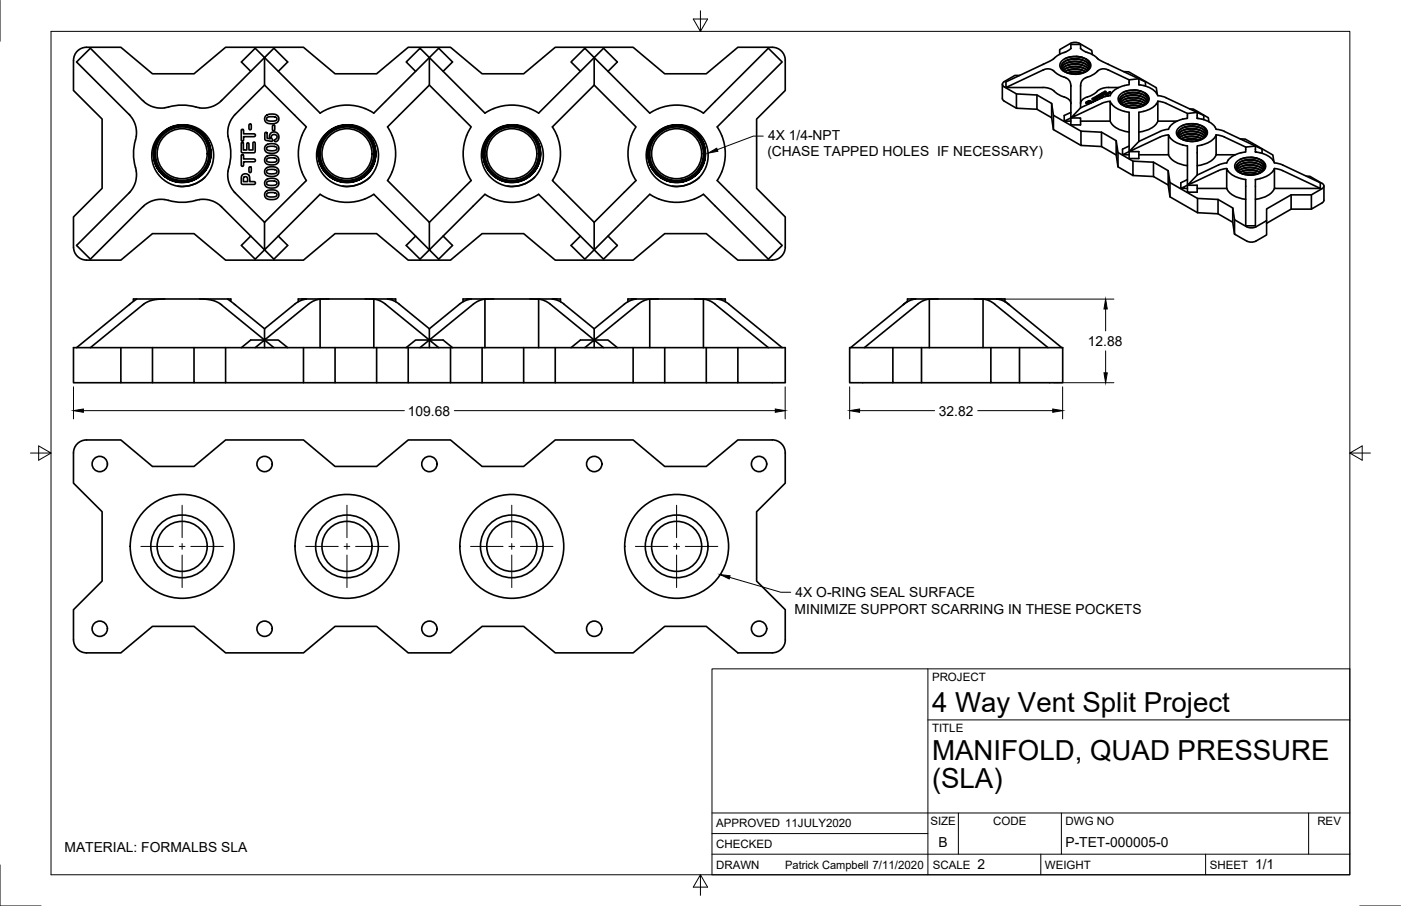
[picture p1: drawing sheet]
<svg xmlns="http://www.w3.org/2000/svg" width="432mm" height="279mm" viewBox="0 0 432 279" stroke-linecap="round" stroke-linejoin="round" font-family="sans-serif">
<!-- layer: Visible -->
<g fill="none" stroke="#000" stroke-width=".51">
<path d="M23.8 15.8a4 4 0 0 1 2.9-1.2h10.6l9.7 8.2h12.8l9.7-8.2h24l9.8 8.2h12.8l9.7-8.2h13.1l9.7 8.2h12.8l9.7-8.2h24l9.8 8.2h12.8l9.7-8.2h10.6a4 4 0 0 1 4 4v9.3l-8.8 8.8v21.4l8.8 8.8v9.3a4 4 0 0 1-4 4h-10.6l-9.7-8.1h-12.8l-9.8 8.1h-24l-9.7-8.1h-12.8l-9.7 8.1h-13.1l-9.7-8.1h-12.8l-9.8 8.1h-24l-9.7-8.1h-12.8l-9.7 8.1h-10.7a4 4 0 0 1-3.9-4l-.1-9.3 8.9-8.8v-21.4l-8.9-8.8v-9.3a4.1 4.1 0 0 1 1.2-2.8zM81.5 17.8v8.4l12.9 12.9a15 15 0 0 0-1.4 13.9M132.3 17.8l17.2 17.1 2.7-1.4M183.1 17.8l17.2 17.1 2.7-1.4M183.1 17.8v8.4l12.9 12.9a15 15 0 0 0-1.4 13.9M183.1 17.8l-2.8-2.9-4.3 4.2 2.9 2.9M183.1 17.8l-17.1 17.1-2.7-1.4M183.1 17.8l2.9-2.9 4.3 4.2-2.9 2.9M321.7 19.8l-11.7 5.5v1.7h11.4a5.4 5.4 0 0 1 4.4 1.9l3.3 1.5 .7 .7 .3 .8M324.7 18.2l-3.1 1.6M329.1 19.3l2.6-.3 2 .4M329.1 18.6l2.6-.4 2 .4"/>
<path d="M329.9 13.4l1.4-.3 1.4 .3 3.8 2.2 .2 1.2M329.9 13.4l-3.3 1.9v1.4M330.1 14.9h.1M331.6 17.4l1.5 .2 1.6 .7 1 .9 .3 .9M333 14.9v-1.2h-2.9l-.1 1.3-1.7 1.1a7.8 7.8 0 0 0-3.6 2.1M333 14.9h.1M333.1 14.9l2 1.3M333.7 17.8l-2.7-.3-2.8 .6M334.8 18.2l.9 .9 .3 1.3-.7 1.1-1.8 1-1.7 .3-2.2-.2-1.5-.6-.9-.9v-1.1l.7-.9 1.5-.7 1.6-.3 1.8 .1 1.5 .5 1.2 .9 .4 .9M335.2 16.2l1.7 .7 1.3 1M338.1 17.9l3.3 1.9M341.5 19.8l11.5 5.5v1.2"/>
<path d="M50.8 33.3l-2.9-.2-1.5-.4-1.8-1.1-16.7-16.7-4.3 4.2 16.6 16.6 1.5 2.8 .3 3.1a19.5 19.5 0 0 0 0 11.6l-.3 3.1-1.5 2.8-16.6 16.6 4.3 4.2 16.7-16.7 2.4-1.3 1.6-.4h1.7a19 19 0 0 0 11.6 0h1.8l1.6 .4 2.4 1.3 16.7 16.7 4.3-4.2-2.9-2.9M51.9 33a15 15 0 0 1 8.5 0M51.9 33l-1.1 .2M56.3 38.5l2.2 .3 2.6 1.2 2 1.8 1.3 2.3 .6 2.8-.2 2.5-.9 2.2-1.5 2.2-2.2 1.5-2.3 .8-2.3 .2-2.7-.6-2.2-1.2-1.7-1.8-1.2-2.3-.5-2.6 .2-2.6 .8-1.9 1.7-2.3 2.2-1.5 2.7-.9 2.6 .1 2.5 .8 1.9 1.2 1.6 1.8 1 2 .5 2.4-.2 2.2-.8 2.3-1.1 1.7-2 1.7-2.2 1.1-2 .3-2.8-.3-2.1-.8-2.1-1.6-1.4-2-.9-2.7-.1-2.2 .5-2.2 1.2-2.1 1.5-1.6 2-1.3 2.3-.7h2.3l2.3 .5 2.3 1.4 1.4 1.4 1.2 2.1 .5 2 .1 2.4-.6 2.1-.9 1.8-1.7 1.8-2.2 1.3-2.2 .6h-2.4l-1.9-.5-2-1.1-1.9-1.8-1.1-1.9-.6-2.5 .1-2.3 .7-2.3 1.4-2.1 1.9-1.6 2-.9 2.1-.4 2 .1 2.3 .7 1.7 1.1 1.5 1.6 1.1 1.9 .5 1.9 .1 2-.5 2.4-1.1 2.1-1.5 1.6-1.9 1.2-2.2 .7-2.1 .1-2.3-.5-2.3-1.2-1.7-1.7-1.1-1.9-.6-2.1v-2.6l.7-2.3 1.1-1.7 1.7-1.7 2.3-1.2 2.3-.5 2 .1 2.4 .9 2 1.3 1.3 1.5 .9 1.6 .6 2.5-.1 2.2-.8 2.5-1.4 1.9-1.8 1.6-1.8 .8-2.3 .4-2.2-.1-2.1-.7-1.8-1.2-1.5-1.7-1-1.9-.5-2.3 .1-2.2 .7-2.1 1.2-2 1.6-1.4 2.2-1.1 2.3-.5 2.4 .2 2.2 .8 1.8 1.2 1.2 1.5 .9 1.6 .6 2.5-.1 2.4-.8 2.4-1.1 1.6-2 1.7-1.8 .8-2.3 .5-2.6-.3-1.8-.7-1.9-1.3-1.2-1.4-1.1-2.2-.4-2.2 .1-2.1 .6-1.9 1.1-1.9 1.6-1.5 2.4-1.2 2.4-.5 1.9 .2 2.1 .7 1.8 1.1 1.6 1.7 .9 1.8 .6 2.5-.1 1.9-.7 2.3-1 1.7-1.9 1.7-2.1 1.1-2.3 .4-2.5-.2-2.2-.9-1.6-1.1-1.2-1.5-1-2-.5-2.3 .1-1.9 .7-2.2 1.1-1.7 1.5-1.5 1.9-1.1 2.2-.6 2.8 .2 2 .7 2.1 1.4 1.1 1.4 .9 1.7 .6 2.5-.1 2.1-.7 2.2-1 1.5-1.6 1.6-2.8 1.4-2.4 .3h.8M60.4 33l1.1 .2M72.6 35.2l-1.5 2.1-.8 2.1a7.5 7.5 0 0 0 .2 3.7 22.1 22.1 0 0 1-.3 10.3l.1 1.8 .4 1.6 .7 1.3 1.2 1.5M74.4 40l.4-.1 .3 .3v1.1h3.1a.44 .44 0 0 1 .5 .4 .44 .44 0 0 1-.5 .4h-3.1l-.1 1.2a.36 .36 0 0 1-.4 .2 .36 .36 0 0 1-.2-.4zM76.8 38.4l.4-.2 .2 .3v1.3l-.2 .2-.5-.3zM77.3 22l-2.9-2.9 4.3-4.2 20 20 2.7-1.4M81.5 26.2l-9 9M81.9 35.7l1.2-.5a2.05 2.05 0 0 1 2.9 1.5 1.95 1.95 0 0 1-2.8 1.4 1.46 1.46 0 0 1-1.5-.7 1.46 1.46 0 0 1 .2-1.7zM82.3 36.3l.9-.3a1.82 1.82 0 0 1 2.1 .6l.1 .1a1.42 1.42 0 0 1-2 .7 .85 .85 0 0 1-.9-.1 .85 .85 0 0 1-.3-.9z"/>
<path d="M84.1 38.6h.4l.2 .2v1.3l-.3 .2-.4-.3zM85.8 22l2.9-2.9-4.3-4.2-16.7 16.7-1.4 .9-1.4 .5-1.9 .3h-1.5M101.4 33.5a15 15 0 0 1 11.1 0M107.1 38.5l2.2 .3 2.6 1.2 2 1.8 1.2 2 .6 2.3v2.9l-.8 2.5-1.7 2.3-2.2 1.5-2.3 .8-2.3 .2-2.7-.6-2.2-1.2-1.7-1.8-1.2-2.3-.5-2.6 .2-2.4 .8-2.1 1.7-2.3 2.2-1.5 2.7-.9 2.6 .1 2.5 .8 1.9 1.2 1.5 1.6 1.1 2.2 .5 2.4-.2 2.2-.8 2.3-1.1 1.7-2 1.7-2.2 1.1-2 .3-2.8-.3-2.1-.8-2.1-1.6-1.4-2-.9-2.7-.1-2.2 .5-2.2 .9-1.8 1.6-1.8 2.2-1.4 2.3-.7h2.3l2.3 .5 2 1.1 1.7 1.7 1.2 2.1 .5 2 .1 2.4-.6 2.1-.9 1.8-1.7 1.8-2.2 1.3-2.2 .6h-2.4l-1.9-.5-2.3-1.3-1.6-1.6-1.1-1.9-.6-2.5 .1-2.5 .7-2.1 1.4-2.1 1.9-1.6 2-.9 2.1-.4 1.8 .1 2.2 .6 2 1.2 1.5 1.6 1.1 1.9 .6 2.3v2.2l-.5 2-1.1 1.9-1.5 1.6-1.9 1.2-2.2 .7h-2.8l-2-.5-2-1.2-1.6-1.6-1.2-2.3-.5-1.9v-2.4l.7-2.1 1.1-1.9 1.7-1.7 2.3-1.2 2.3-.5 2 .1 2.4 .9 2 1.3 1.3 1.5 1 2 .5 2.1-.1 2.2-.8 2.5-1.4 1.9-1.8 1.6-1.8 .8-2.3 .4-2.4-.2-2.2-.8-1.8-1.3-1.4-1.7-.9-2-.4-2.3 .3-2.6 .7-1.6 1.3-2 1.7-1.4 1.9-.9 2.2-.4 2.4 .2 2.2 .8 1.8 1.2 1.2 1.5 1.1 2.2 .4 2.1-.2 2.6-.7 2-1.1 1.6-2 1.7-1.8 .8-2.3 .5-1.8-.1-2.6-.9-1.9-1.3-1.2-1.4-1.1-2.2-.4-2.2 .1-2.1 .7-2.1 1-1.7 1.6-1.5 2.4-1.2 2.4-.5 2.5 .3 2 .8 1.6 1.2 1.3 1.4 1 2.2 .5 2.1-.1 1.9-.7 2.3-1 1.7-1.9 1.7-2.1 1.1-2.3 .4-2.1-.1-2.1-.7-2.1-1.4-1.2-1.5-1-2-.5-2.3 .1-1.9 .7-2.2 1.1-1.7 1.5-1.5 1.9-1.1 2.2-.6 2.8 .2 2 .7 2.1 1.4 1.1 1.4 .9 1.7 .6 2.5-.1 2.1-.7 2.2-1 1.5-1.6 1.6-2.8 1.4-2.3 .3h.7M128.1 22l-2.9-2.9 4.3-4.2 2.8 2.9v8.4l12.9 12.9-1.4 2.7M132.3 26.2l-12.9 12.9a14.9 14.9 0 0 1 1.5 13.9M136.6 22l2.9-2.9-4.3-4.2-20 20-2.7-1.4M152.2 33.5a15 15 0 0 1 11.1 0M157.9 38.5l2.2 .3 2.6 1.2 2 1.8 1.2 2 .6 2.1v2.8l-.8 2.6-1.6 2.3-1.9 1.5-2.5 1-2.5 .2-2.7-.6-2-1.1-1.9-1.9-1.2-2.3-.5-2.6 .2-2.4 .8-2.1 1.7-2.3 2.2-1.5 2.7-.9 2.6 .1 2.5 .8 1.9 1.2 1.5 1.6 1.2 2.6 .4 2.4-.2 2-.9 2.3-1.4 2-1.9 1.5-2.3 .9-2.6 .2-1.8-.3-2.1-.8-2.3-1.9-1.4-2.2-.7-2.2-.1-1.8 .5-2.6 1.2-2.1 1.3-1.5 2-1.3 2.5-.8h2.3l2.3 .5 2 1.1 1.7 1.7 1.2 2.1 .6 2.4v2l-.6 2.1-.9 1.8-1.7 1.8-2.2 1.3-2.2 .6h-2.4l-1.9-.5-2.3-1.3-1.6-1.6-1.1-1.9-.6-2.5 .1-2.5 .7-2.1 1.4-2.1 1.9-1.6 2-.9 2.1-.4 2.8 .3 1.9 .7 1.5 1 1.5 1.7 1.1 2.1 .4 2.2-.1 2.3-.9 2.5-1.2 1.8-1.7 1.4-2.2 1-2 .4-1.9-.1-2.5-.8-2-1.3-1.3-1.5-1.1-2.2-.4-1.9 .1-2.8 .7-1.9 1.1-1.7 1.6-1.5 2.3-1.2 2.3-.5 2 .1 2.3 .8 2.1 1.4 1.3 1.5 1 2 .5 2.1-.1 2.2-.8 2.5-1.4 1.9-1.8 1.6-1.8 .8-2.3 .4-2.4-.2-2.2-.8-1.8-1.3-1.4-1.7-.9-2-.4-2.3 .3-2.6 .7-1.6 1.3-2 1.7-1.4 1.9-.9 2.2-.4 2.4 .2 2 .7 1.7 1.1 1.4 1.6 1.1 2.1 .5 2.3-.2 2.6-.7 2-1.3 1.8-1.8 1.5-1.8 .8-2.3 .5-2.7-.3-1.9-.8-1.7-1.2-1.2-1.4-1.1-2.1-.4-2.1 .1-2.3 .6-1.9 1.1-1.9 1.8-1.6 2.2-1.1 2.4-.5 2.5 .3 2 .8 1.6 1.2 1.3 1.4 1 2 .5 2.3-.2 2.3-.6 1.9-1 1.7-1.7 1.6-2.3 1.2-2.3 .4-2.1-.1-2.1-.7-2.1-1.4-1.2-1.5-1-2-.5-2.3 .1-1.9 .8-2.2 1-1.7 1.5-1.5 1.9-1.1 2.2-.6h2l2.6 .8 1.5 .9 1.8 1.8 1.2 2.2 .4 2.3-.1 2-.7 2.2-1 1.5-1.6 1.6-2.8 1.4-2.3 .3h.7M183.1 26.2l-12.9 12.9a14.9 14.9 0 0 1 1.5 13.9M203 33.5a15 15 0 0 1 11.1 0M208.7 38.5l2.6 .4 2.2 1.1 1.6 1.4 1.6 2.5 .6 2v2.8l-.8 2.6-1.6 2.3-1.8 1.4-2.6 1.1-2.4 .2-2.8-.6-2.3-1.4-1.8-1.9-1.1-2.2-.4-2.6 .2-2.2 1.1-2.7 1.4-1.7 2.2-1.5 2.7-.9 2.6 .1 2.5 .8 2 1.3 1.4 1.5 1.2 2.6 .4 2.2-.3 2.4-.8 2.1-1.4 2-1.9 1.5-2.3 .9-2.6 .2-1.8-.3-2.1-.8-2.1-1.6-1.5-2.2-.8-2.5-.1-1.8 .5-2.6 1.2-2.1 1.3-1.5 2-1.3 2.6-.8h2.2l2.3 .5 2 1.1 1.7 1.7 1.3 2.3 .5 2-.1 2.4-.5 1.9-.9 1.8-1.7 1.8-2.2 1.3-2.2 .6h-2.4l-1.9-.5-2-1.1-1.7-1.6-1.2-1.9-.6-2.1v-2.7l.7-2.5 1.3-2 2-1.7 2-.9 2.1-.4 1.8 .1 2.7 .8 1.7 1.1 1.5 1.7 1 1.9 .5 2.4-.1 2.2-.9 2.6-1.2 1.8-1.7 1.4-2.2 1-2 .4-1.9-.1-2.5-.8-2-1.3-1.3-1.5-1-2-.5-2.1v-2.2l.8-2.5 1.1-1.7 1.6-1.5 2.3-1.2 2.3-.5 2 .1 2.3 .8 2.1 1.4 1.3 1.5 1 2 .5 2.3-.2 2.4-.6 1.9-1.3 2-1.5 1.3-2.3 1.2-2.3 .4-2.4-.2-2.2-.8-1.9-1.4-1.3-1.6-1-2.3-.3-2 .3-2.4 .7-1.8 1.3-2 1.7-1.4 1.9-.9 2.2-.4 2.4 .2 2 .7 1.5 1 1.6 1.7 1.1 2.1 .5 2.3-.1 2.2-.7 2-1.4 2.2-1.8 1.5-1.8 .8-2.3 .5-2.7-.3-1.9-.8-1.7-1.2-1.2-1.4-.9-1.7-.6-2.5v-2l.7-2.2 1.1-1.9 1.8-1.6 2.2-1.1 2.4-.5 2.5 .3 1.8 .7 1.8 1.3 1.3 1.4 1 2 .5 2.3-.2 2.3-.6 1.9-1.1 1.8-1.6 1.5-2.3 1.2-2.3 .4-2.1-.1-2.1-.7-2.1-1.4-1.2-1.5-1-2-.5-2.1 .1-2.1 .8-2.2 1.1-1.8 1.4-1.4 1.9-1.1 2.2-.6h2l2.6 .8 1.5 .9 1.8 1.8 1.2 2.2 .4 2.3-.1 2-.7 2.2-.8 1.4-2 1.8-2.6 1.3-2.3 .3h.7"/>
<path d="M214.1 33.5l2.7 1.4 20-20 4.3 4.2-20.1 20a14.9 14.9 0 0 1 1.5 13.9M308.9 26v4.4M308.9 30.4l.6 .8 3.8 2.2M313.3 29v4.4l6.3 .3M314.3 23.3h-1.5l-3.3 1.9a.87 .87 0 0 0-.5 .8 .87 .87 0 0 0 .5 .8l3.8 2.2 6.3 .3 4.5 2.6 .6 3.7 8.5 4.8 6.3 .4 4.5 2.6 .6 3.6 4.6 2.7 6.3 .3 4.5 2.6 .6 3.7 8.5 4.9 6.3 .3 4.5 2.6 .6 3.7 4.2 2.3h2l3.7-2v-3.7l7.5-4.3h6.3l3.6-2.2a.83 .83 0 0 0-.3-1.4l-3.8-2.1-1.1-.1M319.6 29.3v4.4l4.5 2.6M321.6 21.5l1.6-.3 1.5 .6M321.7 21.5l-11.7 5.5M324.1 31.9v4.4l.6 3.7M324.7 21.8a11.8 11.8 0 0 0 4.1 2.4l.8 .7 .4 1.2 .1 12.4h2.9v-2.1h-2.9l-2.1 1M324.7 35.6v4.4l8.5 4.9M327.1 20.5l.4-.9 1.1-.9 1.7-.4 1.5-.1 1.6 .3 1.3 .6 .7 .5 .5 1"/>
<path d="M327.2 20.9l.4-.7 .9-.7 2.6-.6 1.8 .2 1.2 .3 1.1 .7 .6 .8M327.2 21l.4-.7 .8-.7 2.5-.6 1.6 .1 1.4 .4 1.2 .7 .7 .8M327.4 21.3l.5-.7 1.2-.6 2.2-.3 2.6 .5 1.6 1.1M327.4 21.3l1.4-1 2.2-.5 2.6 .3 1.9 1.2M327.6 21.8l-.9-1.2v-1l.9-1.1 1.2-.7 2-.4 1.8 .1 1.7 .4 1.1 .8 .8 1.2v.6l-.4 .8-1.6 1.1-2.8 .5M327.6 21.8l1.4 .7 2.5 .4M327.7 21.7l1.6-1 2-.3 2.3 .4 1.5 .9M327.7 21.7l1.5-.8 1.8-.3 2.4 .2 1.7 .9M328.2 22.1l1.2-.6 1.5-.2 2.1 .1 1.6 .7M328.3 22.1l1.2-.5 2.1-.3 1.7 .3 1.2 .5M329 22.4l2.8-.4 1.9 .5M329.1 22.5l1.9-.4 2.6 .4"/>
<path d="M329.1 20.1l2.6-.3 1.9 .4M329.1 21.7l2.4-.3 2.1 .3M329.1 20.9l2.4-.3 2.1 .3M329.2 22.5l2.2-.3 2.2 .3M330.1 34.7l-2.1 .9v1.8h2.1M330.8 22.8h1.1M333 37.4h9.2M333.1 26.4l-.1 6.9M334.7 31.6l1.3-.5 .4 .2 .1 .3M334.8 31.7v.1l.5 .4M334.8 31.9v-.2l.7 .4M335.1 29.9l-1.5 .8-.6 1.2"/>
<path d="M335.1 23.8l-.9 .4-.7 .7-.4 1.5M335.7 31.3l-.5 .2 .4 .3 .4-.3M336 31.3h-.3v.2l-.3 .1M336 31.5v.1M336 31.5h-.3M336.1 31.8l-.1 .1M336.5 31.5l-.4 .3M336.7 30.5l.1 .2 .6-.2 .7 .4M336.9 30.5l-.2 .2M336.9 31.4h.1M337 30.5l-.1 .2M337.4 30.5v-.2l.8 .5"/>
<path d="M337.4 30.3l-.4 .4M337.6 31.1l-.3-.1-.5 .3M337.6 31.1h.1M338 30.1l.1-.3-.3-.1-1.1 .7M338 30.1v-.2l-.3 .2 .9 .5M338 30.1l-.2 .1M338.1 29.8l-.1 .1M338.1 22.1l1.3-.8 1.6 .1 7 3.2M338.2 28.2l-1.3 1-1.7 .7M338.2 22.1l-1.3 1-1.7 .7M338.2 29.8l.9 .6M338.3 29.9v-.2l1 .6"/>
<path d="M338.3 29.7l-.1 .1M339.3 29.3v-.2l-.7 .4 .4 .3 .9-.4v.3l-.5 .3M339.3 29.3l.1-.3h-.3l-.9 .5v.3M339.3 29.3l-.5 .3M339.4 29.1h-.1M339.4 29l.3 .1 .4-.2 1.3 .7M339.5 28.9l-.1 .1M339.6 29l-.1 .1M339.6 30.2l-6.6 3.1M339.8 28.9l-.2 .2M339.9 29.5l-.7 .4 .5 .2M340 29.4l-.1 .3"/>
<path d="M340.1 28.9v-.2l1.1 .6M340.1 28.7l-.3 .4M340.7 29.8l-.2-.1-.8 .4M340.7 28.5v-.2l-.3 .2 1.2 .7-.1 .4M340.7 28.5l.1-.3-.2-.1-1.2 .8M340.7 28.5l-.1 .1M340.8 28.3h-.1M341.4 29.4l-.2-.1v.2M341.5 28.6l.7-.2v.2l-.4 .3h-.3l.1-.2M341.5 29.4l-.1 .2M341.6 29.3l-.1 .3M341.7 28.7l-.1 .2"/>
<path d="M341.8 28.7l-.1 .2M342.2 31.2l-2.6 .7-9.5 4.5 2.9-3.1M342.2 28.7v-.2l-.4 .4M342.2 37.3a6.6 6.6 0 0 0 5.8 3.4M342.2 28.4v.1M342.6 28.7l-.4 .8-2.6 .6M342.6 32.1l-.4-.9v6.2M342.6 32.1a9 9 0 0 0 5.4 2.5v14.3h3v-2.1h-3l9.6-4.6 2.5-.6M344.8 27a12.6 12.6 0 0 0-5.2 .3l-1.5 .9M345.1 30.9l.3-.9 1-.8 1.3-.5 2.1-.1 1.5 .3 1.5 .6 .7 .7 .4 .7M345.1 31.3l.4-.7 1-.8 2.5-.5 1.9 .1 1.3 .5 1.1 .7 .4 .7M345.2 31.3l.3-.6 .8-.6 2.5-.7h1.7l1.4 .4 1.2 .7 .6 .8"/>
<path d="M345.3 31.7l1.3-1.1 2.5-.6 2.5 .4 1 .4 .9 .9M345.4 31.7l1.3-1.1 2.2-.5 2.7 .4 1.1 .6 .7 .6M345.6 32.2a7.1 7.1 0 0 0 7.4 .1l.7-.6 .4-.7v-.8l-.3-.7-.6-.6-1.5-.8-2.4-.3-2.6 .4-1.7 1.2-.4 1.2 .2 .7 .7 .9M346.1 32.4l1.2-.5 1.5-.3 2.2 .2 1.6 .6M346.2 32.5l1.6-.6 1.8-.2 1.4 .2 1.5 .6M346.3 22.1l1.6 .1 8.5 4.9 .3 2M346.9 32.8l1.9-.4 1.6 .1 1.3 .3M347 28.9l2.6-.3 2 .4M347.1 32.9l1.9-.4 2.6 .4M347.1 29.7l2.5-.3 2 .3M347.1 31.3l1.9-.3 2.6 .3M347.1 30.5l1.9-.3 2.6 .3"/>
<path d="M347.1 32.1l2.1-.3 2.4 .3M347.1 32.9l2.1-.4 2.4 .4M348.8 33.2h1M349.6 27.8l1.5 .2 1.6 .7 1 .8 .3 1M350.5 24.1h.5v1.3a.68 .68 0 0 0 .2 .7 .68 .68 0 0 0 .7 .2h.2a7.6 7.6 0 0 1 4.3 2.4M351 24.3l-3 .3v.8a.67 .67 0 0 1-.2 .7 .67 .67 0 0 1-.7 .2h-.2a7.6 7.6 0 0 0-4.3 2.4M351 26l.3 .2M351.6 28.2l-2.6-.4-2.8 .7M352.7 28.6l1.1 1.1 .1 1.2-.8 1.1-1.6 .9-1.7 .3-2.2-.2-1.4-.5-1-1-.1-.9 .6-1.1 1.3-.6 2-.4 2.1 .2 1.2 .4 1.1 .8 .5 1M353.1 32l-1.7-.9-2.2-.3-1.9 .3-1 .4-.6 .6 1.6-.9 1.7-.3 2.4 .3 1.6 .9M356.4 28.7l.4 .8M356.4 32.1l.4-.9v6.2"/>
<path d="M356.4 32.1a9 9 0 0 1-5.4 2.5v9M356.8 37.4h6M356.9 37.3a6.6 6.6 0 0 1-5.9 3.4M356.9 31.2l2 .5 7.1 3.3M356.9 29.5l2.5 .6 11.6 5.5v1.3M360.1 39.9l-2 .4-7.1 3.3M360.6 39l-.5 .9M363.1 39.7l1.3-1 1.8-.5h2.3l2.2 .7 1.3 1.3 .1 1.2-1.1 1.2-1.6 .8a6.9 6.9 0 0 1-6.5-1.6l-.3-1.1zM365 39.3l1.8-.3 2.8 .3M366.7 33.6h1.1l4.6 2.7 .2 1.3M367.6 38.2l1.4 .2 1.6 .6 .9 .8 .4 1.1M368.5 34.4h.5v.3l-3 .3v.8a.68 .68 0 0 1-.2 .7 .68 .68 0 0 1-.7 .1 7.5 7.5 0 0 0-4.5 2.4"/>
<path d="M369 34.7v1.1a.67 .67 0 0 0 .1 .7 .67 .67 0 0 0 .8 .1l.5 .1M369 36.4l.3 .1M369.6 38.5l-2.8-.3-2.6 .6M370.4 36.7l2.1 .8 1.9 1.5M370.7 38.9l1 1 .2 1.4-.8 1.1-1.6 .9-2.7 .3-1.9-.4-1.3-.8-.5-.6-.1-.7 .7-1.2 1.6-.8 2.2-.3 2 .4 1.7 .9 .7 1.2-.4-.8-.9-.7-1.2-.6-1.7-.3-1.5 .1-1.6 .4-1.1 .8-.5 1.1M374.4 39l.4 .9M374.8 39.9l2.6 .6M63.1 54.7l1.9-2.8 .8-3.3-.2-2.8-1.2-2.9-1.9-2.3-1.5-1-1.6-.7-3.3-.4-3 .5-2.7 1.5-2.2 2.5-1.3 3.1-.1 2.7 .9 3.2 1.8 2.6 2.3 1.7 3.1 1.1M63.1 54.7a10.2 10.2 0 0 1-8.3 2.7M63.1 54.7a10.1 10.1 0 0 1-8.1 2.7M72.5 59.6l9 9M74.4 47.8l.3-.2 .3 .2 .1 1.2h3.1a.44 .44 0 0 1 .5 .5 .44 .44 0 0 1-.5 .4h-3.1v1.1a.36 .36 0 0 1-.5 .3 .36 .36 0 0 1-.2-.5z"/>
<path d="M74.4 44l.4-.1 .2 .2v2.1h1.1v-1.8l.2-.4 .4 .3v1.9h1.3v-2.1l.2-.3 .3 .1 .1 3-.3 .2-3.8-.1-.1-.3zM74.7 54l.7-.4a1.35 1.35 0 0 1 1.6 1.6v.8h1.2a.44 .44 0 0 1 .5 .4 .44 .44 0 0 1-.5 .5l-3.6-.1-.2-.3v-1.7zM75.2 54.6l.2-.1a.7 .7 0 0 1 .7 .2 .7 .7 0 0 1 .2 .7v.6h-1.3zM76.8 51.5h.4l.2 .2v1.3a.36 .36 0 0 1-.4 .2 .36 .36 0 0 1-.3-.4zM81.7 40.9a.35 .35 0 0 1 .5 0 .35 .35 0 0 1 .1 .3v1.4l1 .2a1.49 1.49 0 0 1 1.4-2.2 1.49 1.49 0 0 1 1.1 2.4l-.3 .4a.51 .51 0 0 1-.4 .3 .51 .51 0 0 1-.5-.2l.2-.5a.82 .82 0 0 0 .4-1.1 .82 .82 0 0 0-1.2-.3 .82 .82 0 0 0-.2 1.1l.3 .5-.4 .4-2-.4zM81.9 55.6l1.2-.6a2.01 2.01 0 0 1 2.8 1.6 2.01 2.01 0 0 1-2.7 1.4 1.47 1.47 0 0 1-1.4-.7 1.47 1.47 0 0 1 .1-1.7zM81.9 59.1l1.2-.5a2.05 2.05 0 0 1 2.9 1.4 1.95 1.95 0 0 1-2.8 1.5 1.46 1.46 0 0 1-1.5-.7 1.46 1.46 0 0 1 .2-1.7zM81.9 52l1.2-.5a2.05 2.05 0 0 1 2.9 1.4 1.95 1.95 0 0 1-2.8 1.5 1.46 1.46 0 0 1-1.5-.8 1.46 1.46 0 0 1 .2-1.6zM81.9 44.8l1.2-.5a2.01 2.01 0 0 1 2.8 1.6 1.98 1.98 0 0 1-2.7 1.4 1.46 1.46 0 0 1-1.5-.8 1.46 1.46 0 0 1 .2-1.7zM81.9 48.4l1.2-.5a2.14 2.14 0 0 1 2.8 1.3 1.82 1.82 0 0 1-2.5 1.7 1.51 1.51 0 0 1-1.6-.7 1.51 1.51 0 0 1 .1-1.8zM82.3 59.6l.9-.2a1.82 1.82 0 0 1 2.1 .5l.1 .2a1.42 1.42 0 0 1-2 .6 .85 .85 0 0 1-.9 0 .85 .85 0 0 1-.3-.9zM82.3 52.5l.9-.2a1.82 1.82 0 0 1 2.1 .5l.1 .1a1.42 1.42 0 0 1-2 .7 .85 .85 0 0 1-.9 0 .85 .85 0 0 1-.3-.9z"/>
<path d="M82.3 45.4l.9-.3a1.82 1.82 0 0 1 2.1 .6 1.12 1.12 0 0 1-1.6 .8h-.3a.85 .85 0 0 1-.9-.1 .85 .85 0 0 1-.3-.8zM82.3 49l.9-.3a1.85 1.85 0 0 1 2.1 .6l.1 .1a1.22 1.22 0 0 1-1.7 .7h-.3a.88 .88 0 0 1-1.2-.9zM82.3 56.1l.9-.3a1.91 1.91 0 0 1 2.1 .6 1.12 1.12 0 0 1-1.6 .8h-.3a.88 .88 0 0 1-1.2-.9zM93 53l1.4 2.7-12.9 12.9M113.9 54.7a10.1 10.1 0 0 1-8.1 2.7M113.9 54.7l1.9-2.8 .8-3-.1-2.9-1.3-3.1-1.9-2.3-1.5-1-1.6-.7-3.3-.4-3 .5-2.5 1.4-1.5 1.4-.9 1.2-1.3 3.1-.1 2.8 .9 3.1 1.8 2.6 2.7 2 2.7 .8M113.9 54.7a10.3 10.3 0 0 1-8.3 2.7M120.9 53l-1.5 2.7 12.9 12.9M143.8 53l1.4 2.7-12.9 12.9M143.8 41.8a15 15 0 0 0 0 11.2M164.7 54.7a10.1 10.1 0 0 1-8.1 2.7M164.7 54.7l1.9-2.8 .8-3-.1-2.9-1.3-3.1-2-2.4-1.4-.9-1.6-.7-3.3-.4-3 .5-2.5 1.4-1.5 1.4-.9 1.2-1.3 3.1-.1 2.8 .9 3.1 1.5 2.3 2.6 2 3.1 1.1"/>
<path d="M164.7 54.7a10.3 10.3 0 0 1-8.3 2.7M171.7 53l-1.5 2.7 12.9 12.9M194.6 53l1.4 2.7-12.9 12.9M215.5 54.7a10.1 10.1 0 0 1-8.1 2.7M215.5 54.7l1.8-2.6 .9-3.2-.1-2.9-1.3-3.1-2-2.4-1.5-1-1.5-.6-3.3-.4-3 .5-2.5 1.4-1.5 1.4-.9 1.2-1.3 3.1-.1 3 .8 2.8 1 1.7 1 1.1 2.6 1.9 2.7 .8M215.5 54.7a10.2 10.2 0 0 1-8.3 2.7M222.5 53l-1.5 2.7 20.1 20-4.3 4.2-20-20a15.1 15.1 0 0 1-16.5 0l-17.2 17.1v-8.4M333.2 40.4v4.5l6.3 .3M339.5 40.8v4.4l4.5 2.6M344 43.4v4.4l.6 3.7M344.6 47v4.5l4.6 2.6M348 45l-2 1v1.7h2"/>
<path d="M349.2 49.7v4.4l6.3 .3M351 43.6l-3 3.2-2 .9M351 47.7h9.1M355.5 50v4.4l4.5 2.6M360 52.6v4.4l.6 3.7M360.1 47.7l.1-6a7.3 7.3 0 0 0 5.8 3.3v14.3h3v-2.2h-3l-2.1 1h2.1M360.1 47.7a6.6 6.6 0 0 0 5.9 3.4M360.6 56.3v4.4l8.5 4.9M363.1 41.7l.5-.9 1.1-.7 2.9-.5 2.6 .6 .9 .6 .6 .9-.6-.7-1-.7-2.4-.6-2.8 .4-1.2 .7-.6 .9M363.6 42.4l1.5-.9 2-.3 2.3 .3 1.7 .9M363.7 42.5l1.4-.9 1.8-.3 2.5 .3 1.6 .9M364.1 42.8l1.2-.6 1.9-.2 1.8 .2 1.5 .6"/>
<path d="M364.2 42.8l1.5-.6 1.9-.1 1.4 .2 1.4 .6M364.9 43.2l1.9-.4 2.9 .4M365 40.9l2.6-.3 2 .3M365 40.1l1.8-.3 2.8 .3M365.1 41.6l2.5-.3 1.9 .4M365.1 43.2l2.3-.3 2.1 .3-2-.3-2.5 .3M365.1 42.4l1.9-.3 2.5 .3M366 55.4l-2.1 1v1.7M366.7 43.6h1.1M369 58.1h9.1M370.4 44.7l-1.4 .3v9M370.4 44.7a5.6 5.6 0 0 0 4.3-2.9l.1-.2v6.1h5.9"/>
<path d="M371.5 42l-1.6-1.1-2.9-.5-2.5 .6-.8 .5-.4 .6 1.4-1.1 2.2-.5 2.6 .4 1.2 .5 .7 .7M374.8 47.7a6.6 6.6 0 0 1-5.8 3.4M374.8 41.6l2.6 .6M377.4 42.2l6.5 3.2M377.4 40.5l9.5 4.5M378.1 58.1a6.6 6.6 0 0 0 5.8 3.4M378.1 52l-2.5 .6-9.6 4.5 3-3.1M381 51.6l.5-1 1.1-.8 1.2-.4 1.9-.1 1.7 .3 1.1 .5 .9 .7 .4 .9M381.1 52l.3-.6 .9-.7 2.7-.7 1.6 .1 1.5 .5 .9 .6 .7 .8M381.1 52.1l.5-.8 .6-.5 2.6-.7 1.6 .1 1.4 .4 1.3 .8 .6 .7M381.3 52.4l.5-.6 1.1-.6 2.1-.4 2.5 .4 1.2 .5 .7 .7M381.3 52.5l1.4-1.1 2.2-.5 2.7 .4 1.8 1.2"/>
<path d="M381.5 52.9a7.1 7.1 0 0 0 7.4 .2l1.1-1.3 .1-.8-.4-.9-.8-.6-1.3-.6-2.4-.4-2.5 .5-1.6 1-.5 .7v.8l.3 .8 .6 .6M381.6 52.8l1.6-.9 1.8-.3 2.3 .3 1.7 .9M381.6 52.8l1.6-.9 1.6-.2 2.1 .2 2.1 .9M382.1 53.2l1.5-.7 1.5-.2 1.9 .3 1.5 .6M382.1 53.2l1.1-.5 1.7-.2 1.9 .1 1.6 .6M382.2 42.8l1.6 .1 8.5 4.9 .3 2M382.9 53.6l1.8-.5 1.5 .1 1.4 .4M383 50.4l2.6-.3 1.9 .4M383 49.7l2.7-.3 1.9 .3M383 51.2l2.6-.3 1.9 .3M383 52.8l2.4-.3 2.1 .3M383 52l2.5-.3 2 .3"/>
<path d="M383.1 53.6l2.3-.3 2.1 .3-2-.4-2.5 .4M384.7 53.9h1M385.5 48.5l1.5 .2 1.6 .7 1 .9 .3 .9M386.5 44.8h.4v.2M386.9 45v1.1a.69 .69 0 0 0 .2 .8 .69 .69 0 0 0 .8 .1 5.5 5.5 0 0 1 4.9 3.2l2.5 .7 11.6 5.5v1.7l-11.6-5.5-2.5-.6M386.9 45l-3 .4v.7a.69 .69 0 0 1-.1 .8 .69 .69 0 0 1-.8 .1 5.5 5.5 0 0 0-4.9 3.2l-2.1 .5-7 3.3M386.9 45l2.1 1v1.3M386.9 46.8l.3 .1M387.6 48.9l-2.9-.3-2.6 .6M388.6 49.3l1 .9 .3 1.3-.8 1.2-1.6 .9-1.8 .4-2.2-.2-1.5-.7-.9-.9-.1-.9 .6-.9 1.3-.8 1.7-.4 1.5 .1 2.1 .5 1.2 .9 .4 .9M392.8 58.1a6.6 6.6 0 0 1-5.9 3.4M392.8 52l-.1 .1a7.3 7.3 0 0 1-5.8 3.3v14.2h-3v-14.2a7.3 7.3 0 0 1-5.8-3.3v6"/>
<path d="M392.8 52v6.1h14.1M408.1 57.4v4.4M77.3 72.8l-2.9 2.9 4.3 4.2 2.8-2.9M81.5 68.6v8.4l17.2-17.1a15.1 15.1 0 0 0 16.5 0l17.1 17.1M132.3 68.6v8.4l-2.8 2.9-4.3-4.2 2.9-2.9M163.3 61.3l2.7-1.4 20 20 4.3-4.2-2.9-2.9M163.3 61.3a15.1 15.1 0 0 1-13.8-1.4l-17.2 17.1 2.9 2.9 4.3-4.2-2.9-2.9M178.9 72.8l-2.9 2.9 4.3 4.2 2.8-2.9M369.1 61.2v4.4l6.3 .3M375.4 61.5v4.4l4.5 2.6M379.9 64.1v4.4l.6 3.7M380.5 67.8v4.4l3.8 2.1 1.4 .4 1.4-.3 3.3-1.9v-4.4"/>
<path d="M397.9 60.1v4.4h6.3M397.9 64.5l-7.5 4.4M404.2 60.1v4.4l3.5-2.1 .4-.6M39.7 94l-16.1 13.2M40 93.8l-.3 .2M41.1 92.9v-.7h30v.7M42 92.2l-2 1.6M44 94l-16.1 13.2M50.8 92.2l-2.5 .1-1.9 .4-2.4 1.3M61.5 92.2l2.4 .1 2 .4 2.4 1.3M68.3 94l16.1 13.2M70.3 92.2l2.2 1.8"/>
<path d="M72.5 94l9 7.4M91.9 93v-.8h30v.8M93 92.2h1.4l-1.6 .4-1.5 .8-9.8 8M98.7 92.2l-1.6 .4-1.5 .8-14.1 11.5v-3.5M101.4 92.2h-2.7v15M112.5 92.2h2.7M115.2 92.2l1.6 .4 1.5 .8 16.9 13.8M115.2 92.2v15M120.9 92.2h-1.4l1.6 .4 1.5 .8 9.7 8M142.7 93v-.8h30v.8M143.8 92.2h1.4l-1.6 .4-1.5 .8-9.8 8M149.5 92.2l-1.6 .4-1.5 .8-14.1 11.5v-3.5"/>
<path d="M152.2 92.2h-2.7v15M163.3 92.2h2.7M166 92.2l1.6 .4 1.5 .8 16.9 13.8M166 92.2v15M170.3 92.2l1.6 .4 1.5 .8 9.7 8M171.7 92.2h-1.5M193.5 93v-.8h30v.8M194.6 92.2h1.4l-1.6 .4-1.5 .8-9.8 8M196.7 93.8l-13.6 11.1v-3.5M200.3 92.2l-2.1 .7-1.5 .9M203 92.2h-2.7v15M214.1 92.2h2.7v15"/>
<path d="M216.8 92.2l1.6 .4 1.6 .8 16.8 13.8M222.5 92.2h-1.5l1.7 .4 2 1.2M224.6 93.8l16.5 13.4M279.7 92.9l-1.4 1.1M280.8 92.2h1.4l-1.6 .4-1.5 .8-16.9 13.8M286.4 92.2l-1.6 .4-1.5 .8-16.9 13.8M289.1 92.2h-2.7v15M300.3 92.2h2.7M303 92.2l1.6 .4 1.5 .8 16.9 13.8M303 92.2v15M308.6 92.2h-28.9v.8M309.7 93v-.8h-2.5l1.6 .4 2 1.2"/>
<path d="M309.7 92.9l1.1 .9M310.8 93.8l16.4 13.4M310.8 93.8l.3 .2M37.3 107.2v10.8h9.7M47 107.2v10.8h12.8M59.8 107.2v10.8h9.7M69.5 107.2v10.8h24M74.4 107.2l2.9-2.3h8.5l2.9 2.3M78.7 107.2l2.8-2.3v2.3M93.5 107.2v10.8h9.8M103.3 107.2v10.8h12.8M116.1 107.2v10.8h9.7"/>
<path d="M125.2 107.2l2.9-2.3h4.2l-2.8 2.3M125.8 107.2v10.8h13.1M132.3 107.2v-2.3h4.3l2.9 2.3M138.9 107.2v10.8h9.7M148.6 107.2v10.8h12.8M161.4 107.2v10.8h9.7M171.1 107.2v10.8h24M176 107.2l2.9-2.3h8.5l2.9 2.3M180.3 107.2l2.8-2.3v2.3M195.1 107.2v10.8h9.8M204.9 107.2v10.8h12.8M217.7 107.2v10.8h9.7"/>
<path d="M227.4 107.2v10.8h14.6v-10.8h-219.4v10.8h14.7M275.2 107.2v10.8h8.8M284 107.2v10.8h21.4M305.4 107.2v10.8h8.8M314.2 107.2v10.8h13.3v-10.8h-65.6v10.8h13.3M23.8 136.8a4 4 0 0 1 2.8-1.1h10.7l9.7 8.1h12.8l9.7-8.1h24l9.8 8.1h12.8l9.7-8.1h13.1l9.7 8.1h12.8l9.7-8.1h24l9.8 8.1h12.8l9.7-8.1h10.6a4 4 0 0 1 4 4v9.3l-8.8 8.8v21.4l8.8 8.8v9.3a4 4 0 0 1-4 4h-10.6l-9.7-8.1h-12.8l-9.8 8.1h-24l-9.7-8.1h-12.8l-9.7 8.1h-13.1l-9.7-8.1h-12.8l-9.8 8.1h-24l-9.7-8.1h-12.8l-9.7 8.1h-10.6a4 4 0 0 1-4.1-4v-9.3l8.9-8.8v-21.4l-8.9-8.8v-9.3a4 4 0 0 1 1.2-2.9z"/>
<circle cx="56.1" cy="47.4" r="7.7"/>
<circle cx="56.1" cy="47.4" r="8.2"/>
<circle cx="106.9" cy="47.4" r="7.7"/>
<circle cx="106.9" cy="47.4" r="8.2"/>
<circle cx="157.7" cy="47.4" r="7.7"/>
<circle cx="157.7" cy="47.4" r="8.2"/>
<circle cx="208.5" cy="47.4" r="7.7"/>
<circle cx="208.5" cy="47.4" r="8.2"/>
<circle cx="30.7" cy="143.1" r="2.36"/>
<circle cx="81.5" cy="143.1" r="2.36"/>
<circle cx="132.3" cy="143.1" r="2.36"/>
<circle cx="183.1" cy="143.1" r="2.36"/>
<circle cx="233.9" cy="143.1" r="2.36"/>
<circle cx="56.1" cy="168.5" r="7.7"/>
<circle cx="56.1" cy="168.5" r="9.7"/>
<circle cx="56.1" cy="168.5" r="16"/>
<circle cx="106.9" cy="168.5" r="7.7"/>
<circle cx="106.9" cy="168.5" r="9.7"/>
<circle cx="106.9" cy="168.5" r="16"/>
<circle cx="157.7" cy="168.5" r="7.7"/>
<circle cx="157.7" cy="168.5" r="9.7"/>
<circle cx="157.7" cy="168.5" r="16"/>
<circle cx="208.5" cy="168.5" r="7.7"/>
<circle cx="208.5" cy="168.5" r="9.7"/>
<circle cx="208.5" cy="168.5" r="16"/>
<circle cx="30.7" cy="193.9" r="2.36"/>
<circle cx="81.5" cy="193.9" r="2.36"/>
<circle cx="132.3" cy="193.9" r="2.36"/>
<circle cx="183.1" cy="193.9" r="2.36"/>
<circle cx="233.9" cy="193.9" r="2.36"/>
</g>
<!-- layer: Border -->
<path d="M0 0v12.7M15.7 9.7h400.3v260.1h-400.3zM215.9 3.3v6.4l-2.2-3.8h4.4l-2.2 3.8M9.4 139.7h6.3l-3.8-2.2v4.4l3.8-2.2M416 139.7l3.8 2.2v-4.4l-3.8 2.2h6.4M0 266.7v12.7h12.7M215.9 269.8l2.2 3.8h-4.4l2.2-3.8v6.3M419.1 279.4h12.7" fill="none" stroke="#000" stroke-width=".31"/>
<!-- layer: Titleblock -->
<path d="M219.4 206.3h196.6v63.5h-196.6zM286 206.3v63.5M286 222h130M219.4 257.1h66.6M219.4 250.7h196.6M295.4 250.7v12.7M327.1 250.7v12.7M403.3 250.7v12.7M219.4 263.4h196.6M320.8 263.4v6.4M371.6 263.4v6.4" fill="none" stroke="#000" stroke-width=".31"/>
<!-- layer: Dimensions -->
<path d="M304.2 92.2h39.1M340.8 95.3v6.7M22.6 119.3v9.9M242 119.3v9.9M261.9 119.3v9.9M324.8 118h18.5M327.5 119.3v9.9M340.8 108.2v6.8M25.7 126.6h98.9M140 126.6h99M264.9 126.6h23.2M301.3 126.6h23.2" fill="none" stroke="#000" stroke-width=".31"/>
<path d="M340.8 92.2l.5 3.1h-1zM340.3 115h1l-.5 3zM22.6 126.6l3.1-.5v1zM239 126.1l3 .5-3 .5zM261.9 126.6l3-.5v1zM324.5 126.1l3 .5-3 .5z" fill="#000" stroke="#000" stroke-width=".31"/>
<!-- layer: Center Lines -->
<g fill="none" stroke="#000" stroke-width=".31">
<path d="M56.1 155.8v10M106.9 155.8v10M157.7 155.8v10M208.5 155.8v10M43.4 168.5h10M55.2 168.5h1.8M56.1 167.6v1.8M56.1 171.2v10M58.8 168.5h10M94.2 168.5h10M106 168.5h1.8M106.9 167.6v1.8"/>
<path d="M106.9 171.2v10M109.6 168.5h10M145 168.5h10M156.8 168.5h1.8M157.7 167.6v1.8M157.7 171.2v10M160.4 168.5h10M195.8 168.5h10M207.6 168.5h1.8M208.5 167.6v1.8M208.5 171.2v10M211.2 168.5h10"/>
</g>
<!-- layer: Annotations -->
<path d="M218.2 47.2l2.7-1.5 .4 1zM222 177.2l3 .4-.3 .9z" fill="#000" stroke="#000" stroke-width=".31"/>
<path d="M235.2 42h-3l-11.1 4.2M224.9 178.1l15.8 4.5h3" fill="none" stroke="#000" stroke-width=".31"/>
<g font-size="8.5">
<text x="287.3" y="219.5">4 Way Vent Split Project</text>
<text x="287.3" y="234.5">MANIFOLD, QUAD PRESSURE</text>
<text x="287.3" y="243.1">(SLA)</text>
</g>
<g font-size="4.3">
<text x="236.7" y="43.1">4X 1/4-NPT</text>
<text x="236.5" y="48.2">(CHASE TAPPED HOLES IF NECESSARY)</text>
<text x="335.3" y="106.6">12.88</text>
<text x="125.7" y="128.1">109.68</text>
<text x="289.4" y="128.1">32.82</text>
<text x="245.2" y="184.2">4X O-RING SEAL SURFACE</text>
<text x="244.9" y="189.3">MINIMIZE SUPPORT SCARRING IN THESE POCKETS</text>
<text x="19.9" y="262.8">MATERIAL: FORMALBS SLA</text>
<text x="289.3" y="261.2">B</text>
<text x="328.4" y="261.2">P-TET-000005-0</text>
<text x="301.2" y="268.1">2</text>
<text x="386.8" y="268.1">1/1</text>
</g>
<g font-size="3.5">
<text x="287.3" y="210.1">PROJECT</text>
<text x="287.3" y="225.8">TITLE</text>
<text x="220.7" y="255.2">APPROVED 11JULY2020</text>
<text x="286.7" y="254.5">SIZE</text>
<text x="306.1" y="254.5">CODE</text>
<text x="328.4" y="254.5">DWG NO</text>
<text x="406" y="254.5">REV</text>
<text x="220.7" y="261.5">CHECKED</text>
<text x="220.7" y="267.9">DRAWN</text>
<text x="242" y="267.9">Patrick Campbell 7/11/2020</text>
<text x="287.5" y="267.9">SCALE</text>
<text x="322.1" y="267.9">WEIGHT</text>
<text x="372.9" y="267.9">SHEET</text>
</g>
</svg>
